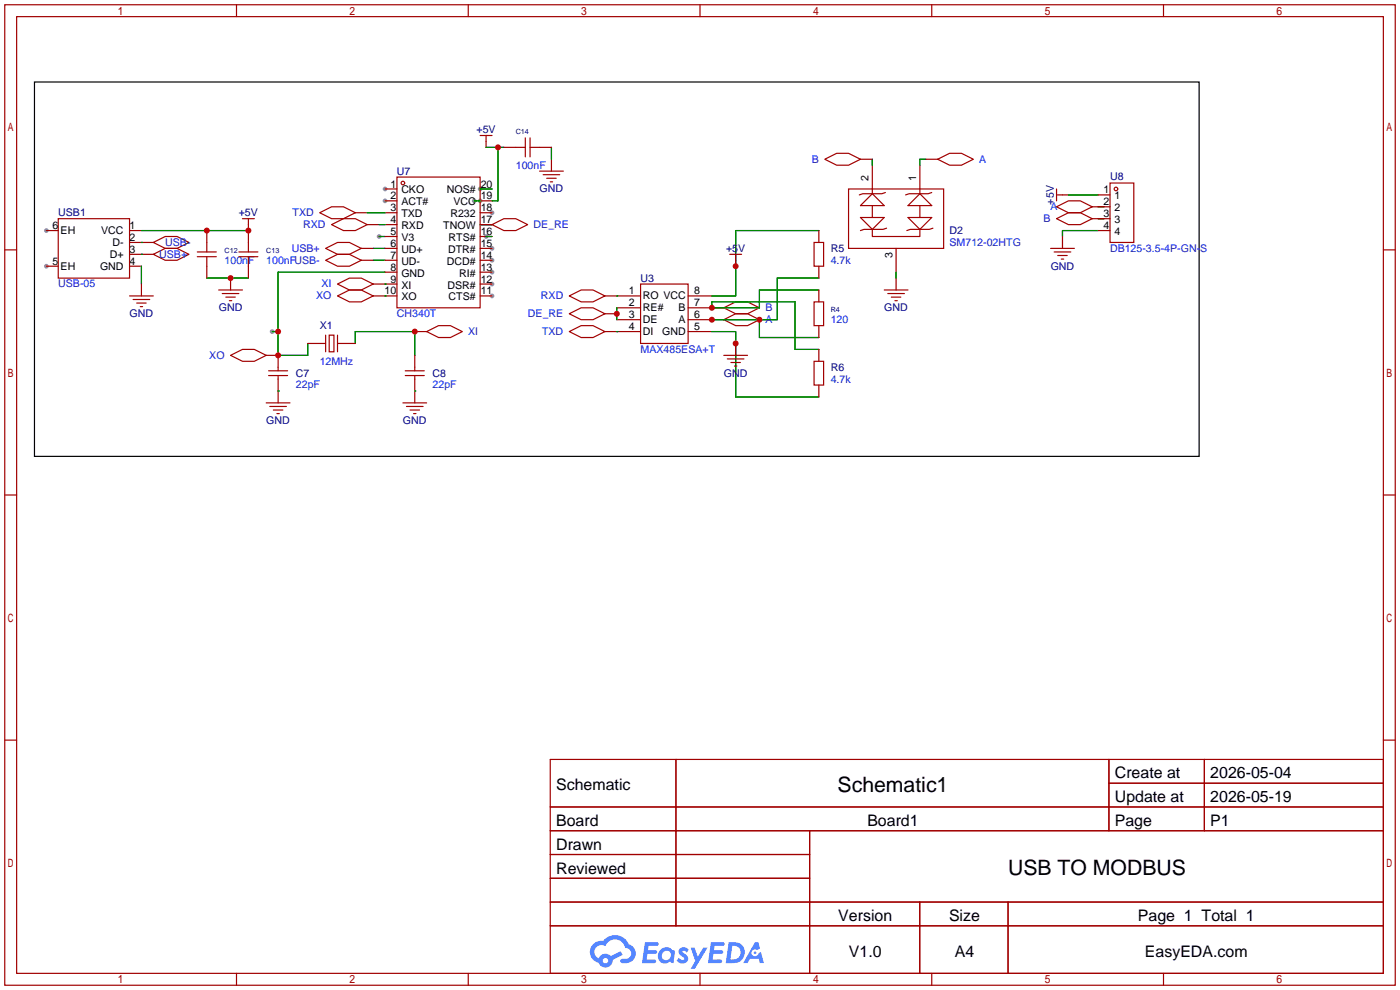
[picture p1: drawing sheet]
<svg xmlns="http://www.w3.org/2000/svg" width="299mm" height="212mm" viewBox="0 0 299 212" stroke-linecap="round" stroke-linejoin="round" font-family="sans-serif">
<g fill="#999">
<circle cx="9.9" cy="56.9" r=".51"/>
<circle cx="9.9" cy="49.3" r=".51"/>
<circle cx="82.3" cy="40.4" r=".51"/>
<circle cx="82.3" cy="42.9" r=".51"/>
<circle cx="105.2" cy="63.2" r=".51"/>
<circle cx="105.2" cy="60.7" r=".51"/>
<circle cx="105.2" cy="58.2" r=".51"/>
<circle cx="105.2" cy="55.6" r=".51"/>
<circle cx="105.2" cy="53.1" r=".51"/>
<circle cx="105.2" cy="45.5" r=".51"/>
<circle cx="58.2" cy="70.9" r=".51"/>
<circle cx="81" cy="50.5" r=".51"/>
<circle cx="103.9" cy="50.5" r=".51"/>
<circle cx="102.6" cy="40.4" r=".51"/>
<circle cx="102.6" cy="42.9" r=".51"/>
<circle cx="101.3" cy="42.9" r=".51"/>
</g>
<g fill="none" stroke="#a10000" stroke-width=".25">
<path d="M1 1h297.2v209.6h-297.2zM3.6 3.6h292.1v204.4h-292.1zM50.5 1v2.6M100.1 1v2.6M149.6 1v2.6M199.1 1v2.6M248.7 1v2.6M1 53.4h2.6M295.7 53.4h2.5M1 105.8h2.6M295.7 105.8h2.5M1 158.2h2.6"/>
<path d="M295.7 158.2h2.5M117.6 162.3h178.1v45.7h-178.1zM117.6 172.5h178.1M117.6 177.5h178.1M144.5 162.3v35.6M173 177.5v30.5M237 162.3v15.2M237 167.4h58.7M257.4 162.3v15.2M117.6 182.6h55.4M117.6 192.8h178.1M117.6 187.7h55.4"/>
<path d="M117.6 197.9h178.1M196.6 192.8v15.2M215.4 192.8v15.2M50.5 208v2.6M100.1 208v2.6M149.6 208v2.6M199.1 208v2.6M248.7 208v2.6"/>
</g>
<g fill="#5487ff">
<path d="M145.3 202.7a1.3 1.3 0 0 1 1.9 .3l-.4 .6a.54 .54 0 0 0-.9-.2l.1 .2a1.34 1.34 0 0 1 .9 1.8 1.47 1.47 0 0 1-2.3-.1l.5-.6 .8 .5a.31 .31 0 0 0 .4-.3 .31 .31 0 0 0-.3-.4 1.12 1.12 0 0 1-.7-1.8z"/>
<path d="M147.6 202.5h.9l.6 2 1.2-2h.9l-2.7 4.6h-.9l1-1.7z"/>
<path d="M137.8 201.4h1.7a1.31 1.31 0 0 1 1.2 .2 .4 .4 0 0 1-.3 .5l-1.8 .1-.1 .9h1.6a.4 .4 0 0 1 .4 .4 .4 .4 0 0 1-.5 .4h-1.6l-.2 1.2h1.4a.46 .46 0 0 1 .5 0 .46 .46 0 0 1 .1 .5l-.4 .2h-2.6z"/>
<path d="M151.9 201.4h1.7a1.32 1.32 0 0 1 1.2 .2 .39 .39 0 0 1-.3 .5l-1.8 .1-.1 .9h1.6a.4 .4 0 0 1 .4 .4 .4 .4 0 0 1-.4 .4h-1.7l-.2 1.2h1.4a.46 .46 0 0 1 .5 0 .46 .46 0 0 1 .1 .5l-.4 .2h-2.6z"/>
<path d="M161.3 201.4h.8l.3 1.3-.6 .4a.75 .75 0 0 0-1.1 .3 .75 .75 0 0 0 .5 1 .75 .75 0 0 0 .9-.7l.5-.2 .6 2.3h-.8l-.3-.9h-1.8l-.5 .9h-1z"/>
<path d="M155.7 201.4l-.6 4.4h1.5a2.27 2.27 0 0 0 2.6-2.2 2.27 2.27 0 0 0-2.7-2.2zM156.5 202.1a1.5 1.5 0 0 1 1.8 1.6 1.5 1.5 0 0 1-1.9 1.4h-.3z"/>
<path d="M141.2 203a1.6 1.6 0 0 0-.3 2.3 1.6 1.6 0 0 0 2.3 .2l.7 .3 .3-2.4-.1-.3-.5-.1a1.58 1.58 0 0 0-2.4 0zM141.8 203.5a.98 .98 0 0 1 1.6 .4 .98 .98 0 0 1-1.1 1.3 .94 .94 0 0 1-.9-.7 .94 .94 0 0 1 .4-1z"/>
<path d="M126.8 201.8a2.37 2.37 0 0 0 1.1 4 1.54 1.54 0 0 0 1.8 1 1.54 1.54 0 0 0 1.2-1.6l2.2-1.1-.5-.8-2 1a1.57 1.57 0 0 0-2.7 .5 1.5 1.5 0 0 1-.7-2.1 1.5 1.5 0 0 1 2.2-.5 2.23 2.23 0 0 1 2.3-1.4 2.23 2.23 0 0 1 2 1.8 1.16 1.16 0 0 1 1.2 1.1 1.16 1.16 0 0 1-1.1 1.2h-.7a.47 .47 0 0 0-.5 .4 .47 .47 0 0 0 .4 .5 2.17 2.17 0 0 0 2.5-.9 2.17 2.17 0 0 0-.3-2.7l-.8-.4a3.2 3.2 0 0 0-5.5-.7l-1.1 .1zM128.8 205.3a.6 .6 0 0 1 1.2 0 .6 .6 0 0 1-1.2 0z"/>
<circle cx="161.4" cy="203.6" r=".28"/>
</g>
<g fill="none" stroke="#a10000" stroke-width=".25">
<path d="M84.8 37.8h17.8v28h-17.8zM102.6 29h2.6M103.9 29v2.5M107.7 31.5h4.6M112.3 29.5v4M113.3 29.5v4M113.3 31.5h4.6M115.3 36.6h5.1M116.1 37.3h3.5M116.8 38.1h2.1M117.6 38.9h.5M117.9 34v2.6"/>
<path d="M176.3 34l2.5-1.2h2.6l2.5 1.2-2.5 1.3h-2.6zM183.9 34h2.5M186.4 35.3v6.1M196.6 35.3v6.1M197.9 34h2.5M200.4 34l2.5-1.2h2.6l2.5 1.2-2.5 1.3h-2.6zM237.2 39.1h5.1v12.7h-5.1zM9.9 56.9h2.5M9.9 49.3h2.5M12.4 46.7h15.3v12.7h-15.3zM27.7 56.9h2.5M27.7 54.4h5.1"/>
<path d="M27.7 51.8h5.1M27.7 49.3h2.5M32.8 54.4l2.5-1.3h2.5l2.6 1.3-2.6 1.2h-2.5zM32.8 51.8l2.5-1.3h2.5l2.6 1.3-2.6 1.3h-2.5zM42.2 53.8h4M42.2 54.9h4M44.2 49.3v4.5M44.2 54.9v4.5M49.3 59.4v2.6M51.1 53.8h4M51.1 54.9h4M51.8 46.7h2.6"/>
<path d="M53.1 46.7v7.1M53.1 54.9v4.5M68.3 45.5l2.6-1.3h2.5l2.5 1.3-2.5 1.2h-2.5zM69.6 53.1l2.5-1.3h2.6l2.5 1.3-2.5 1.3h-2.6zM69.6 55.6l2.5-1.2h2.6l2.5 1.2-2.5 1.3h-2.6zM70.9 48l2.5-1.3h2.5l2.6 1.3-2.6 1.3h-2.5zM75.9 45.5h2.6M77.2 53.1h2.6M77.2 55.6h2.6M78.5 48h2.5M82.3 53.1h2.5M82.3 40.4h2.5"/>
<path d="M82.3 42.9h2.5M82.3 45.5h2.5M82.3 48h2.5M82.3 50.5h2.5M82.3 55.6h2.5M82.3 58.2h2.5M102.6 53.1h2.6M102.6 40.4h2.6M102.6 42.9h2.6M102.6 45.5h2.6M102.6 48h2.6M102.6 50.5h2.6"/>
<path d="M102.6 55.6h2.6M102.6 58.2h2.6M105.2 48l2.5-1.3h2.5l2.6 1.3-2.6 1.3h-2.5zM156 54.4h2.5M157.2 54.4v2.5M174 51.8h2v5.1h-2zM175 49.3v2.5M175 56.9v2.5M181.4 40.4h20.3v12.7h-20.3zM183.9 46.5h5.1l-2.6 2.5zM186.4 49v1.5h10.2v-1.5M186.4 41.4l2.6 2.5h-5.1z"/>
<path d="M186.4 43.9v2.6M189.2 41.1l-.7 .3h-4.1l-.8 .3M189.5 48.8l-.8 .2h-4l-.8 .3M191.5 53.1v5.1M191.5 59.4v2.6M194.1 43.9l2.5-2.5 2.5 2.5zM194.1 46.5h5l-2.5 2.5zM196.6 43.9v2.6M199.1 41.1l-.7 .3h-4.1l-.8 .3M199.4 48.8l-.8 .2h-4l-.8 .3M224.5 53.1h5.1M225.3 53.8h3.6"/>
<path d="M225.8 44.2l2.5-1.3h2.6l2.5 1.3-2.5 1.3h-2.6zM225.8 46.7l2.5-1.2h2.6l2.5 1.2-2.5 1.3h-2.6zM225.8 41.7h2.5M225.8 40.4v2.5M226.1 54.6h2M226.8 55.4h.5M227.1 50.5v2.6M233.4 46.7h3.8M233.4 44.2h3.8M234.7 49.3h2.5M234.7 41.7h2.5M27.7 63.2h5.1"/>
<path d="M28.4 64h3.6M29.2 64.8h2M30 65.5h.5M30.2 60.7v2.5M46.7 62h5.1M47.5 62.7h3.6M48.3 63.5h2M49 64.3h.5M49.3 75.9l2.5-1.2h2.6l2.5 1.2-2.5 1.3h-2.6zM56.9 75.9h2.5v3.3M57.4 79.2h4.1M65.8 73.4h3.8"/>
<path d="M69.6 71.6v3.6M70.4 71.6h1v3.6h-1zM72.1 63.2l2.6-1.2h2.5l2.6 1.2-2.6 1.3h-2.5zM72.1 60.7l2.6-1.3h2.5l2.6 1.3-2.6 1.3h-2.5zM72.1 73.4h3.8M72.1 71.6v3.6M79.8 63.2h5M79.8 60.7h5M86.6 79.2h4.1M88.6 70.9h2.6M88.6 75.9v3.3M91.2 70.9l2.5-1.3h2.6l2.5 1.3-2.5 1.2h-2.6z"/>
<path d="M102.6 63.2h2.6M102.6 60.7h2.6M121.7 63.2l2.5-1.2h2.5l2.6 1.2-2.6 1.3h-2.5zM121.7 67.1l2.5-1.3h2.5l2.6 1.3-2.6 1.2h-2.5zM121.7 70.9l2.5-1.3h2.5l2.6 1.3-2.6 1.2h-2.5zM129.3 63.2h7.6M129.3 70.9h7.6M129.3 67.1h2.5M131.8 65.8h5.1M131.8 68.3h5.1M136.9 60.7h10.2v12.7h-10.2zM147.1 63.2h5"/>
<path d="M147.1 65.8h7.6M147.1 68.3h7.6M147.1 70.9h5M154.7 65.8l2.5-1.3h2.6l2.5 1.3-2.5 1.3h-2.6zM154.7 68.3l2.5-1.2h2.6l2.5 1.2-2.5 1.3h-2.6zM154.7 75.9h5.1M155.4 76.7h3.6M156.2 77.5h2M157 78.2h.5M157.2 73.4v2.5M174 64.5h2v5.1h-2zM174 77.2h2v5.1h-2z"/>
<path d="M175 62v2.5M175 69.6v2.5M175 74.7v2.5M189 62h5.1M189.7 62.7h3.6M190.5 63.5h2M191.3 64.3h.5M56.9 86.1h5.1M57.4 80.3h4.1M57.7 86.9h3.5M58.4 87.6h2.1M59.2 88.4h.5"/>
<path d="M59.4 80.3v5.8M86.1 86.1h5.1M86.6 80.3h4.1M86.9 86.9h3.5M87.6 87.6h2.1M88.4 88.4h.5M88.6 80.3v5.8M175 82.3v2.5"/>
<circle cx="86.1" cy="39.1" r=".38"/>
<circle cx="238.5" cy="40.4" r=".38"/>
</g>
<g fill="none" stroke="#008700" stroke-width=".25">
<path d="M103.9 31.5h3.8M106.4 31.5v11.4h-1.2M117.9 31.5v2.5M186.4 34v1.3M197.9 34h-1.3v1.3M30.2 54.4h.1M30.2 51.8h.1M30.2 49.3h22.9M30.2 56.9v3.8M44.2 59.4h8.9M78.5 45.5h3.8M79.8 55.6h2.5"/>
<path d="M79.8 53.1h2.5M81 50.5h1.3M81 48h1.3M82.3 58.2h-22.9v17.7h6.4v-2.5M101.3 42.9h1.3M102.6 48h2.6M102.6 40.4h2.6M103.9 50.5h1.3M175 49.3h-17.8v13.9h-5.1M175 59.4h-8.9v8.9h-14M191.5 58.2v1.2M228.3 41.7h6.4"/>
<path d="M234.7 49.3h-7.6v1.2M234.7 44.2h1.3M234.7 46.7h1.3M58.2 70.9h1.2M75.9 73.4v-2.5h12.7v5M82.3 63.2h.1M82.3 60.7h.1M131.8 63.2h.1M131.8 70.9h.1M131.8 65.8v2.5M152.1 70.9h5.1v13.9h17.8M162.3 68.3v3.8h12.7"/>
<path d="M175 62h-12.7v3.8h-10.2v-1.3h17.8v10.2h5.1M59.4 83.6h.1M88.6 83.6h.1"/>
</g>
<path d="M7.4 17.5h248.9v80h-248.9z" fill="none" stroke="#000" stroke-width=".25"/>
<g fill="#c00">
<circle cx="44.2" cy="49.3" r=".63"/>
<circle cx="53.1" cy="49.3" r=".63"/>
<circle cx="49.3" cy="59.4" r=".63"/>
<circle cx="157.2" cy="56.9" r=".63"/>
<circle cx="157.2" cy="73.4" r=".63"/>
<circle cx="59.4" cy="75.9" r=".63"/>
<circle cx="59.4" cy="70.9" r=".63"/>
<circle cx="88.6" cy="70.9" r=".63"/>
<circle cx="131.8" cy="67.1" r=".63"/>
<circle cx="106.4" cy="31.5" r=".63"/>
<circle cx="162.3" cy="68.3" r=".63"/>
<circle cx="152.1" cy="68.3" r=".63"/>
<circle cx="152.1" cy="65.8" r=".63"/>
</g>
<g font-size="4.5">
<text x="179" y="169.2">Schematic1</text>
<text x="215.4" y="187">USB TO MODBUS</text>
</g>
<g font-size="3.4">
<text x="238.3" y="166.4">Create at</text>
<text x="258.7" y="166.4">2026-05-04</text>
<text x="118.9" y="168.9">Schematic</text>
<text x="238.3" y="171.4">Update at</text>
<text x="258.7" y="171.4">2026-05-19</text>
<text x="118.9" y="176.5">Board</text>
<text x="185.4" y="176.5">Board1</text>
<text x="238.3" y="176.5">Page</text>
<text x="258.7" y="176.5">P1</text>
<text x="118.9" y="181.6">Drawn</text>
<text x="118.9" y="186.7">Reviewed</text>
<text x="179.2" y="196.8">Version</text>
<text x="202.8" y="196.8">Size</text>
<text x="243.2" y="196.8">Page 1 Total 1</text>
<text x="181.4" y="204.5">V1.0</text>
<text x="204.1" y="204.5">A4</text>
<text x="244.7" y="204.5">EasyEDA.com</text>
</g>
<g font-size="2.3" fill="#000080">
<text x="101.8" y="28.4">+5V</text>
<text x="84.8" y="37.3">U7</text>
<text x="115.3" y="41.1">GND</text>
<text x="237.2" y="38.6">U8</text>
<text x="12.4" y="46.2">USB1</text>
<text x="51" y="46.2">+5V</text>
<text x="225.3" y="43.7" transform="rotate(-90 225.3 43.7)">+5V</text>
<text x="155.2" y="53.8">+5V</text>
<text x="177.5" y="53.8">R5</text>
<text x="202.9" y="50">D2</text>
<text x="224.6" y="57.6">GND</text>
<text x="136.9" y="60.2">U3</text>
<text x="27.7" y="67.8">GND</text>
<text x="46.8" y="66.5">GND</text>
<text x="68.3" y="70.3">X1</text>
<text x="189" y="66.5">GND</text>
<text x="63.2" y="80.5">C7</text>
<text x="92.5" y="80.5">C8</text>
<text x="154.7" y="80.5">GND</text>
<text x="177.5" y="79.2">R6</text>
<text x="56.9" y="90.6">GND</text>
<text x="86.1" y="90.6">GND</text>
</g>
<g font-size="2.3" fill="#00f">
<text x="173.5" y="34.8">B</text>
<text x="209.3" y="34.8">A</text>
<text x="110.2" y="36">100nF</text>
<text x="62.5" y="46.2">TXD</text>
<text x="223" y="47.5">B</text>
<text x="224.5" y="44.9">A</text>
<text x="35.3" y="52.5">USB-</text>
<text x="62.3" y="53.8">USB+</text>
<text x="64.8" y="48.7">RXD</text>
<text x="114" y="48.7">DE_RE</text>
<text x="202.9" y="52.5">SM712-02HTG</text>
<text x="237.2" y="53.8">DB125-3.5-4P-GN-S</text>
<text x="34" y="55.1">USB+</text>
<text x="48" y="56.4">100nF</text>
<text x="56.9" y="56.4">100nFUSB-</text>
<text x="177.5" y="56.4">4.7k</text>
<text x="12.4" y="61.4">USB-05</text>
<text x="67.6" y="64">XO</text>
<text x="68.7" y="61.4">XI</text>
<text x="115.6" y="64">RXD</text>
<text x="84.8" y="67.8">CH340T</text>
<text x="100.1" y="71.6">XI</text>
<text x="112.8" y="67.8">DE_RE</text>
<text x="115.9" y="71.6">TXD</text>
<text x="163.6" y="66.5">B</text>
<text x="163.6" y="69.1">A</text>
<text x="177.5" y="69.1">120</text>
<text x="44.7" y="76.7">XO</text>
<text x="68.3" y="77.9">12MHz</text>
<text x="136.9" y="75.4">MAX485ESA+T</text>
<text x="63.2" y="83">22pF</text>
<text x="92.5" y="83">22pF</text>
<text x="177.5" y="81.8">4.7k</text>
</g>
<g font-size="2.3">
<text x="83.4" y="40.1">1</text>
<text x="85.8" y="41.3">CKO</text>
<text x="95.5" y="41.3">NOS#</text>
<text x="102.7" y="40.1">20</text>
<text x="185.6" y="38.6" transform="rotate(-90 185.6 38.6)">2</text>
<text x="195.8" y="38.6" transform="rotate(-90 195.8 38.6)">1</text>
<text x="235.8" y="41.3">1</text>
<text x="83.4" y="42.6">2</text>
<text x="83.4" y="45.2">3</text>
<text x="83.4" y="47.7">4</text>
<text x="85.8" y="43.9">ACT#</text>
<text x="85.8" y="46.4">TXD</text>
<text x="96.3" y="46.4">R232</text>
<text x="96.9" y="43.9">VCC</text>
<text x="102.7" y="47.7">17</text>
<text x="102.7" y="45.2">18</text>
<text x="102.7" y="42.6">19</text>
<text x="235.8" y="43.9">2</text>
<text x="235.8" y="46.4">3</text>
<text x="238.2" y="42.6">1</text>
<text x="238.2" y="45.2">2</text>
<text x="238.2" y="47.7">3</text>
<text x="11.2" y="49">6</text>
<text x="13" y="50">EH</text>
<text x="21.6" y="50">VCC</text>
<text x="24" y="52.5">D-</text>
<text x="27.7" y="51.5">2</text>
<text x="27.7" y="49">1</text>
<text x="83.4" y="50.2">5</text>
<text x="83.4" y="52.8">6</text>
<text x="85.8" y="49">RXD</text>
<text x="85.8" y="51.5">V3</text>
<text x="94.7" y="49">TNOW</text>
<text x="95.9" y="51.5">RTS#</text>
<text x="102.7" y="52.8">15</text>
<text x="102.7" y="50.2">16</text>
<text x="235.8" y="49">4</text>
<text x="238.2" y="50.2">4</text>
<text x="11.2" y="56.6">5</text>
<text x="13" y="57.6">EH</text>
<text x="21.4" y="57.6">GND</text>
<text x="23.5" y="55.1">D+</text>
<text x="27.7" y="56.6">4</text>
<text x="27.7" y="54">3</text>
<text x="83.4" y="55.3">7</text>
<text x="83.4" y="57.9">8</text>
<text x="85.8" y="54">UD+</text>
<text x="85.8" y="56.6">UD-</text>
<text x="85.8" y="59.1">GND</text>
<text x="95.5" y="56.6">DCD#</text>
<text x="95.8" y="54">DTR#</text>
<text x="98.1" y="59.1">RI#</text>
<text x="102.7" y="57.9">13</text>
<text x="102.7" y="55.3">14</text>
<text x="190.7" y="55.1" transform="rotate(-90 190.7 55.1)">3</text>
<text x="82.2" y="62.9">10</text>
<text x="83.4" y="60.4">9</text>
<text x="85.8" y="61.7">XI</text>
<text x="85.8" y="64.2">XO</text>
<text x="95.6" y="61.7">DSR#</text>
<text x="95.9" y="64.2">CTS#</text>
<text x="102.7" y="62.9">11</text>
<text x="102.7" y="60.4">12</text>
<text x="134.4" y="62.9">1</text>
<text x="134.4" y="65.5">2</text>
<text x="137.4" y="64">RO VCC</text>
<text x="148.3" y="65.5">7</text>
<text x="148.3" y="62.9">8</text>
<text x="134.4" y="68">3</text>
<text x="134.4" y="70.6">4</text>
<text x="137.4" y="66.5">RE#</text>
<text x="137.4" y="69">DE</text>
<text x="137.4" y="71.6">DI</text>
<text x="141.5" y="71.6">GND</text>
<text x="145" y="69">A</text>
<text x="145" y="66.5">B</text>
<text x="148.3" y="70.6">5</text>
<text x="148.3" y="68">6</text>
</g>
<g font-size="1.5" fill="#000080">
<text x="110.2" y="28.6">C14</text>
<text x="48" y="54">C12</text>
<text x="56.9" y="54">C13</text>
<text x="177.5" y="66.7">R4</text>
</g>
</svg>
